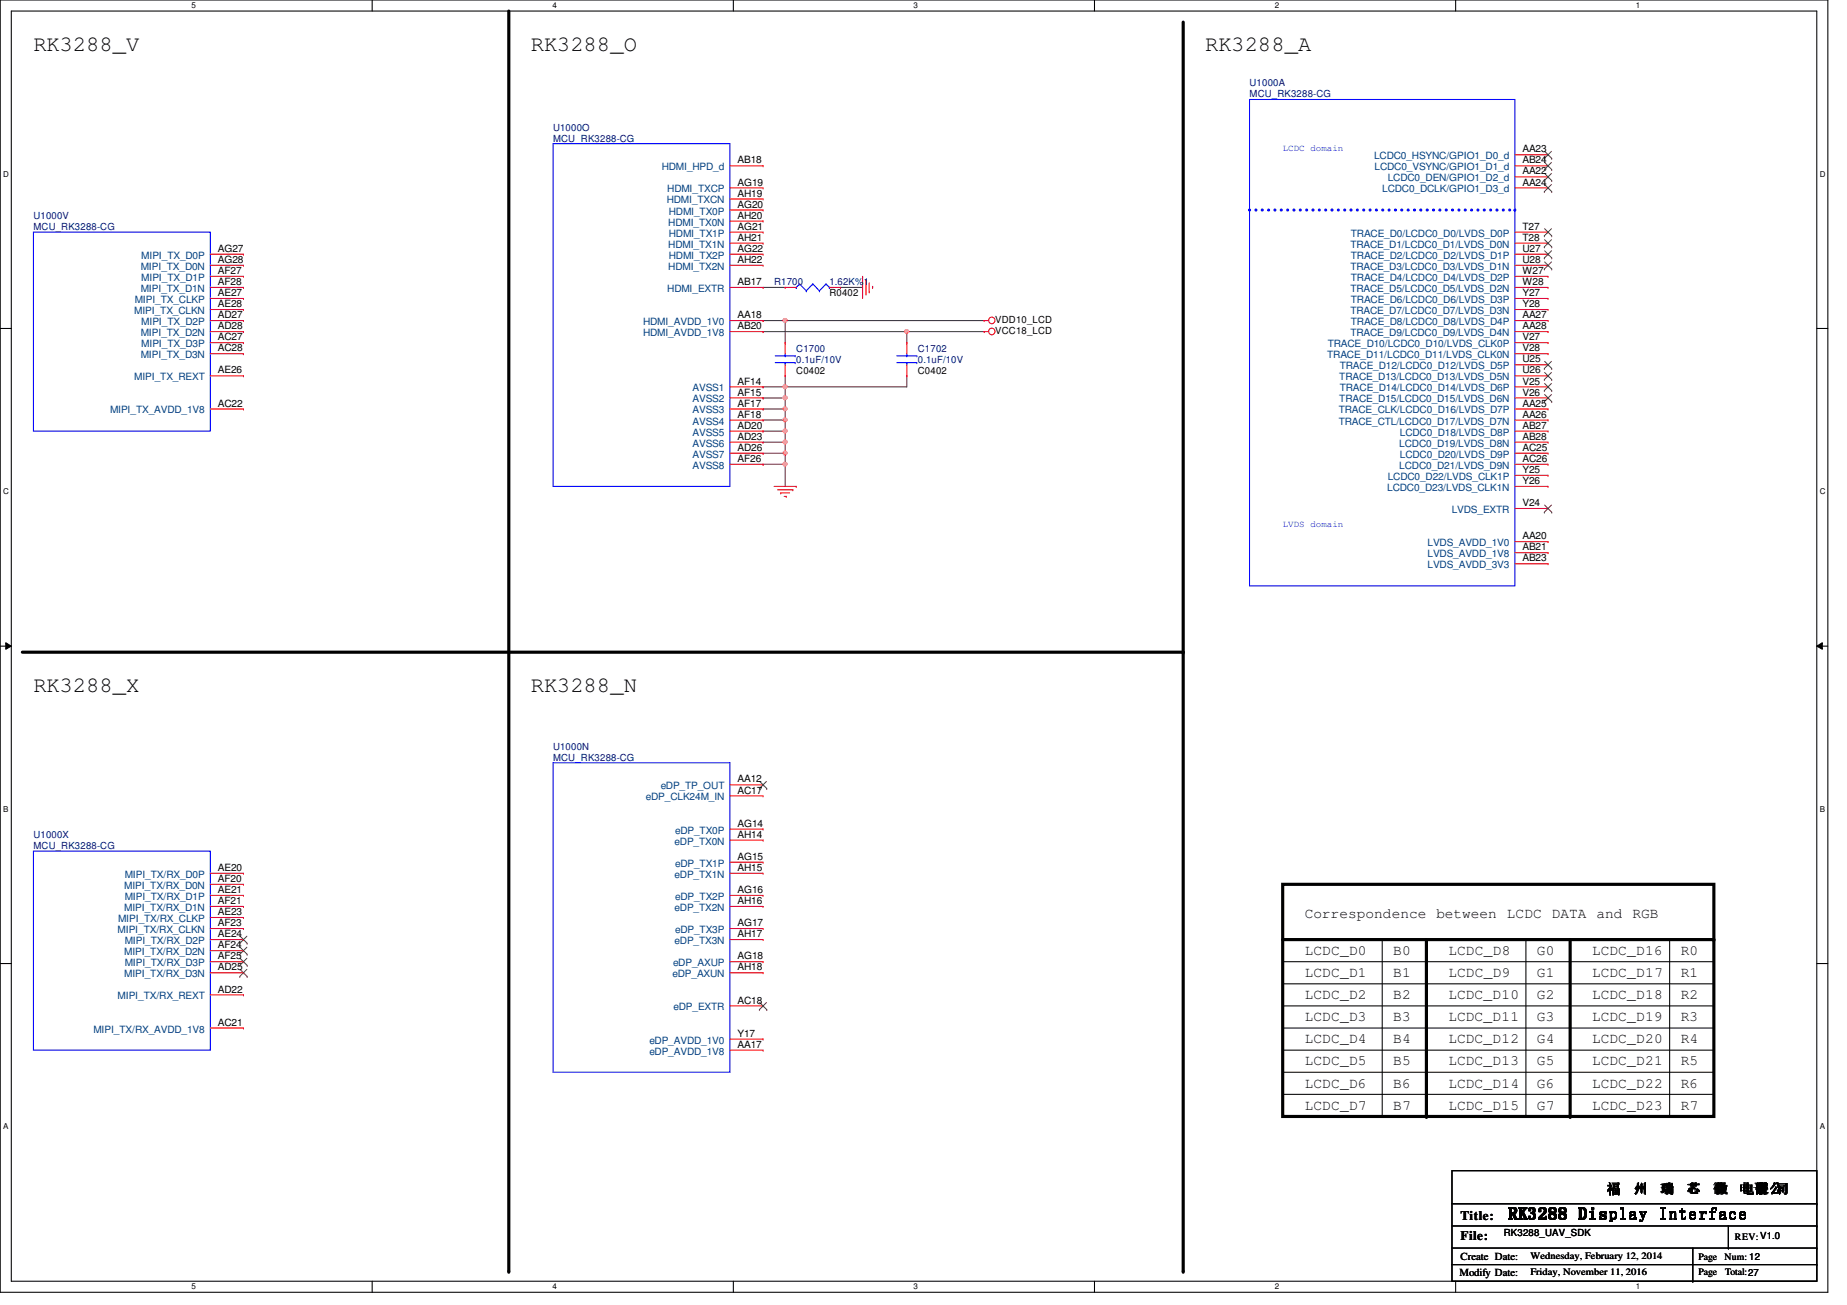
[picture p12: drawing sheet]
<svg xmlns="http://www.w3.org/2000/svg" width="297mm" height="210mm" viewBox="0 0 297 210" stroke-linecap="round" stroke-linejoin="round" font-family="sans-serif">
<path d="M0 0h294v207.9h-294zM1.8 1.8h290.4v204.3h-290.4z" fill="none" stroke="#000" stroke-width=".17"/>
<g fill="#fff">
<path d="M30.8 .2h.7v1.4h-.7z"/>
<path d="M30.8 206.2h.7v1.4h-.7z"/>
</g>
<path d="M59.9 0v1.8M59.9 206.1v1.8" fill="none" stroke="#000" stroke-width=".17"/>
<g fill="#fff">
<path d="M88.9 .2h.6v1.4h-.6z"/>
<path d="M88.9 206.2h.6v1.4h-.6z"/>
</g>
<path d="M117.9 0v1.8M117.9 206.1v1.8" fill="none" stroke="#000" stroke-width=".17"/>
<g fill="#fff">
<path d="M146.9 .2h.7v1.4h-.7z"/>
<path d="M146.9 206.2h.7v1.4h-.7z"/>
</g>
<path d="M176 0v1.8M176 206.1v1.8" fill="none" stroke="#000" stroke-width=".17"/>
<g fill="#fff">
<path d="M205 .2h.7v1.4h-.7z"/>
<path d="M205 206.2h.7v1.4h-.7z"/>
</g>
<path d="M234.1 0v1.8M234.1 206.1v1.8" fill="none" stroke="#000" stroke-width=".17"/>
<g fill="#fff">
<path d="M263.1 .2h.7v1.4h-.7z"/>
<path d="M263.1 206.2h.7v1.4h-.7z"/>
<path d="M.5 27.3h.9v1.4h-.9z"/>
<path d="M292.6 27.3h.9v1.4h-.9z"/>
<path d="M.5 78.4h.9v1.4h-.9z"/>
<path d="M292.6 78.4h.9v1.4h-.9z"/>
</g>
<path d="M0 52.8h1.8M292.2 52.8h1.8" fill="none" stroke="#000" stroke-width=".17"/>
<g fill="#fff">
<path d="M.5 129.5h.8v1.4h-.8z"/>
<path d="M292.6 129.5h.9v1.4h-.9z"/>
</g>
<path d="M0 103.9h1.8M292.2 103.9h1.8" fill="none" stroke="#000" stroke-width=".17"/>
<path d="M.9 103.4l.9 .5-.9 .5zM292.2 103.9l.9-.5v1z" fill="#000"/>
<path d="M.9 103.4l.9 .5-.9 .5zM292.2 103.9l.9-.5v1z" fill="none" stroke="#000" stroke-width=".16"/>
<g fill="#fff">
<path d="M.5 180.5h.8v1.4h-.8z"/>
<path d="M292.6 180.5h.9v1.4h-.9z"/>
</g>
<g fill="none" stroke="#000" stroke-width=".17">
<path d="M0 155h1.8M206.3 154.7h69.3M206.3 158.2h69.3M222.3 151.1v28.5M245.4 151.1v28.5M268.5 151.1v28.5M275.6 154.7h.1M275.6 158.2h.1M292.2 155h1.8M206.3 161.8h69.3M206.3 168.9h69.3M206.3 165.4h69.3"/>
<path d="M206.3 176h69.3M206.3 172.5h69.3M222.3 179.6h.1M245.4 179.6h.1M268.5 179.6h.1M275.6 161.8h.1M275.6 168.9h.1M275.6 165.4h.1M275.6 176h.1M275.6 172.5h.1"/>
</g>
<path d="M81.8 1.8v202.7M190.3 3.6v200.9M3.6 104.9h186.7M206.3 142.2h69.3v37.4h-69.3zM206.3 151.1h69.3M229.4 151.1v28.5M252.5 151.1v28.5" fill="none" stroke="#000" stroke-width=".51"/>
<g fill="#000">
<circle cx="190.3" cy="104.9" r=".25"/>
<circle cx="275.6" cy="151.1" r=".25"/>
<circle cx="229.4" cy="179.6" r=".25"/>
<circle cx="252.5" cy="179.6" r=".25"/>
<circle cx="81.8" cy="204.5" r=".25"/>
<circle cx="190.3" cy="204.5" r=".25"/>
</g>
<path d="M122.7 46.2h.1M122.7 46.2h3.6M135.2 46.2h.1M135.2 46.2h3.5M122.7 62.2h.1M122.7 64h.1M122.7 62.2h3.6M122.7 64h3.6M126.3 62.2h.1M126.3 64h.1M126.3 62.2v3.6" fill="none" stroke="#800040" stroke-width=".17"/>
<circle cx="126.3" cy="64" r=".32" fill="#f0f"/>
<circle cx="126.3" cy="64" r=".32" fill="none" stroke="#f0f" stroke-width=".17"/>
<path d="M126.3 65.8h.1M126.3 65.8v1.8" fill="none" stroke="#800040" stroke-width=".17"/>
<circle cx="126.3" cy="67.5" r=".32" fill="#f0f"/>
<circle cx="126.3" cy="67.5" r=".32" fill="none" stroke="#f0f" stroke-width=".17"/>
<circle cx="126.3" cy="65.8" r=".32" fill="#f0f"/>
<circle cx="126.3" cy="65.8" r=".32" fill="none" stroke="#f0f" stroke-width=".17"/>
<path d="M122.7 65.8h.1M122.7 67.6h.1M122.7 65.8h3.6M122.7 67.6h3.6M126.3 67.6h.1M126.3 69.3h.1M126.3 71.1h.1M126.3 67.6v5.3" fill="none" stroke="#800040" stroke-width=".17"/>
<circle cx="126.3" cy="72.9" r=".32" fill="#f0f"/>
<circle cx="126.3" cy="72.9" r=".32" fill="none" stroke="#f0f" stroke-width=".17"/>
<path d="M122.7 71.1h.1M122.7 71.1h3.6" fill="none" stroke="#800040" stroke-width=".17"/>
<circle cx="126.3" cy="71.1" r=".32" fill="#f0f"/>
<circle cx="126.3" cy="71.1" r=".32" fill="none" stroke="#f0f" stroke-width=".17"/>
<path d="M122.7 72.9h.1M122.7 74.7h.1M122.7 72.9h3.6M122.7 74.7h3.6M126.3 72.9h.1M126.3 74.7h.1M126.3 72.9v5.3" fill="none" stroke="#800040" stroke-width=".17"/>
<circle cx="126.3" cy="74.6" r=".32" fill="#f0f"/>
<circle cx="126.3" cy="74.6" r=".32" fill="none" stroke="#f0f" stroke-width=".17"/>
<path d="M122.7 53.3h.1M122.7 53.3h35.6M145.8 53.3h.1" fill="none" stroke="#800040" stroke-width=".17"/>
<circle cx="145.8" cy="53.3" r=".32" fill="#f0f"/>
<circle cx="145.8" cy="53.3" r=".32" fill="none" stroke="#f0f" stroke-width=".17"/>
<path d="M122.7 51.6h.1M122.7 51.6h3.6M122.7 69.3h.1M122.7 69.3h3.6" fill="none" stroke="#800040" stroke-width=".17"/>
<circle cx="126.3" cy="69.3" r=".32" fill="#f0f"/>
<circle cx="126.3" cy="69.3" r=".32" fill="none" stroke="#f0f" stroke-width=".17"/>
<path d="M126.3 51.6h.1M126.3 51.6v3.5M126.3 60.5h.1M126.3 60.5v1.7M145.8 60.5h.1M145.8 60.5v1.7" fill="none" stroke="#800040" stroke-width=".17"/>
<circle cx="126.3" cy="51.5" r=".32" fill="#f0f"/>
<circle cx="126.3" cy="51.5" r=".32" fill="none" stroke="#f0f" stroke-width=".17"/>
<path d="M126.3 62.2h.1M126.3 62.2h19.5" fill="none" stroke="#800040" stroke-width=".17"/>
<circle cx="126.3" cy="62.2" r=".32" fill="#f0f"/>
<circle cx="126.3" cy="62.2" r=".32" fill="none" stroke="#f0f" stroke-width=".17"/>
<path d="M126.3 51.6h.1M126.3 51.6h32M145.8 53.3h.1M145.8 53.3v1.8" fill="none" stroke="#800040" stroke-width=".17"/>
<g fill="none" stroke="#f00" stroke-width=".17">
<path d="M138.7 44.4h.1M138.7 44.4v3.6M139.3 45h.1M139.3 45v2.5M139.8 46.9h.1M139.8 45.5v1.4M140.3 46.1h.1M140.3 46.1v.3M158.3 51.6h.1M158.3 53.3h.1M158.3 51.6h.7M158.3 53.3h.7"/>
<path d="M124.5 78.2h3.6M125 78.8h2.5M125.6 79.3h.1M125.6 79.3h1.4M126.1 79.8h.3M126.4 79.8h.1M127.5 78.8h.1M128.1 78.2h.1M117.4 126.2h5.3M117.4 128h5.3M117.4 138.7h5.3M117.4 135.1h5.3"/>
<path d="M117.4 133.3h5.3M122.7 126.2h.1M122.7 128h.1M122.7 138.7h.1M122.7 135.1h.1M122.7 133.3h.1M33.8 142.2h5.4M33.8 140.5h5.4M33.8 145.8h5.4M33.8 144h5.4M33.8 149.4h5.4M33.8 147.6h5.4"/>
<path d="M33.8 152.9h5.4M33.8 151.1h5.4M33.8 156.5h5.4M33.8 154.7h5.4M39.2 142.2h.1M39.2 140.5h.1M39.2 145.8h.1M39.2 144h.1M39.2 149.4h.1M39.2 147.6h.1M39.2 152.9h.1M39.2 151.1h.1"/>
<path d="M39.2 156.5h.1M39.2 154.7h.1M117.4 140.5h5.3M117.4 145.8h5.3M117.4 144h5.3M117.4 149.4h5.3M117.4 151.1h5.3M117.4 156.5h5.3M117.4 154.7h5.3M122.7 156.5h.1M122.7 154.7h.1M122.7 151.1h.1"/>
<path d="M122.7 149.4h.1M122.7 145.8h.1M122.7 144h.1M122.7 140.5h.1M33.8 160h5.4M33.8 165.4h5.4M39.2 160h.1M39.2 165.4h.1M117.4 161.8h5.3M117.4 167.1h5.3M117.4 168.9h5.3M122.7 161.8h.1"/>
<path d="M122.7 167.1h.1M122.7 168.9h.1"/>
<circle cx="159.5" cy="51.5" r=".52"/>
<circle cx="159.5" cy="53.3" r=".52"/>
</g>
<g fill="none" stroke="#000" stroke-width=".17">
<path d="M233.5 188.3h58.7v17.8h-58.7zM233.5 193.6h58.7M233.5 197.2h58.7M278 197.2v3.5M292.2 193.6h.1M292.2 197.2h.1M233.5 200.7h58.7M233.5 203.4h58.7M272.2 206.1h.1M272.2 200.7v5.4M278 200.7h.1M292.2 200.7h.1"/>
<path d="M292.2 203.4h.1"/>
</g>
<path d="M201 16h42.6v78.2h-42.6zM5.4 136.9h28.4v32h-28.4zM88.9 122.7h28.5v49.8h-28.5z" fill="none" stroke="#00f" stroke-width=".17"/>
<g fill="none" stroke="#804000" stroke-width=".16">
<path d="M122.1 126.8h.1M122.2 125.7l1.1 1.1M123.3 125.7l-1.2 1.1M123.3 126.8h.1M38.6 153.5h.1M38.6 151.7h.1M38.6 157.1h.1M38.6 155.3h.1M38.6 152.4l1.1 1.1M38.6 150.6l1.1 1.1M38.6 155.9l1.1 1.2M38.6 154.1l1.1 1.2"/>
<path d="M39.7 152.4l-1.1 1.1M39.7 150.6l-1.1 1.1M39.7 155.9l-1.1 1.2M39.7 154.1l-1.1 1.2M39.7 153.5h.1M39.7 151.7h.1M39.7 157.1h.1M39.7 155.3h.1M122.1 162.4h.1M122.2 161.2l1.1 1.2M123.3 161.2l-1.2 1.2M123.3 162.4h.1"/>
</g>
<path d="M201 33.8h42.6" fill="none" stroke="#00f" stroke-width=".51" stroke-dasharray="0 1"/>
<circle cx="243.6" cy="33.8" r=".25" fill="#00f" stroke-dasharray="0 1"/>
<g fill="none" stroke="#f00" stroke-width=".17">
<path d="M117.4 30.2h5.3M117.4 26.7h5.3M117.4 37.3h5.3M117.4 39.1h5.3M117.4 33.8h5.3M117.4 35.6h5.3M117.4 32h5.3M122.7 39.1h.1M122.7 33.8h.1M122.7 37.3h.1M122.7 35.6h.1M122.7 32h.1"/>
<path d="M122.7 30.2h.1M122.7 26.7h.1M243.6 30.2h5.4M243.6 28.4h5.4M243.6 24.9h5.4M243.6 26.7h5.4M243.6 37.3h5.4M243.6 39.1h5.4M249 30.2h.1M249 28.4h.1M249 24.9h.1M249 26.7h.1"/>
<path d="M249 37.3h.1M249 39.1h.1M33.8 40.9h5.4M33.8 42.7h5.4M33.8 55.1h5.4M33.8 56.9h5.4M33.8 44.4h5.4M33.8 46.2h5.4M33.8 49.8h5.4M33.8 48h5.4M33.8 51.6h5.4M33.8 53.3h5.4"/>
<path d="M39.2 42.7h.1M39.2 40.9h.1M39.2 46.2h.1M39.2 44.4h.1M39.2 49.8h.1M39.2 48h.1M39.2 53.3h.1M39.2 51.6h.1M39.2 56.9h.1M39.2 55.1h.1M117.4 40.9h5.3M117.4 42.7h5.3"/>
<path d="M117.4 46.2h5.3M117.4 51.6h5.3M117.4 53.3h5.3M122.7 40.9h.1M122.7 42.7h.1M122.7 53.3h.1M122.7 51.6h.1M122.7 46.2h.1M126.3 55.1h.1M126.3 46.2h.1M126.3 46.2h1.8M126.3 55.1v1.8"/>
<path d="M126.3 58.7v1.8M133.4 46.2h1.8M135.2 46.2h.1M145.8 55.1h.1M145.8 55.1v1.8M145.8 58.7v1.8M243.6 40.9h5.4M243.6 42.7h5.4M243.6 55.1h5.4M243.6 56.9h5.4M243.6 44.4h5.4M243.6 46.2h5.4"/>
<path d="M243.6 49.8h5.4M243.6 48h5.4M243.6 51.6h5.4M243.6 53.3h5.4M243.6 58.7h5.4M249 40.9h.1M249 42.7h.1M249 55.1h.1M249 56.9h.1M249 44.4h.1M249 46.2h.1M249 49.8h.1"/>
<path d="M249 48h.1M249 51.6h.1M249 53.3h.1M249 58.7h.1M33.8 60.5h5.4M33.8 65.8h5.4M39.2 60.5h.1M39.2 65.8h.1M117.4 62.2h5.3M117.4 64h5.3M117.4 65.8h5.3M117.4 67.6h5.3"/>
<path d="M117.4 69.3h5.3M117.4 71.1h5.3M117.4 72.9h5.3M117.4 74.7h5.3M122.7 62.2h.1M122.7 64h.1M122.7 65.8h.1M122.7 67.6h.1M122.7 69.3h.1M122.7 71.1h.1M122.7 72.9h.1M122.7 74.7h.1"/>
<path d="M126.3 60.5h.1M145.8 60.5h.1M243.6 60.5h5.4M243.6 62.2h5.4M243.6 64h5.4M243.6 76.5h5.4M243.6 78.2h5.4M243.6 65.8h5.4M243.6 67.6h5.4M243.6 69.3h5.4M243.6 71.1h5.4M243.6 72.9h5.4"/>
<path d="M243.6 74.7h5.4M249 60.5h.1M249 62.2h.1M249 64h.1M249 76.5h.1M249 78.2h.1M249 65.8h.1M249 67.6h.1M249 69.3h.1M249 71.1h.1M249 72.9h.1M249 74.7h.1"/>
<path d="M243.6 88.9h5.4M243.6 90.7h5.4M243.6 87.1h5.4M243.6 81.8h5.4M249 88.9h.1M249 90.7h.1M249 87.1h.1M249 81.8h.1"/>
</g>
<g fill="none" stroke="#804000" stroke-width=".16">
<path d="M248.4 30.8h.1M248.4 29h.1M248.4 25.5h.1M248.4 27.3h.1M248.4 37.9h.1M248.4 39.7h.1M248.4 29.7l1.2 1.1M248.4 27.9l1.2 1.1M248.4 24.3l1.2 1.2M248.4 26.1l1.2 1.2M248.4 36.8l1.2 1.1M248.4 38.6l1.2 1.1"/>
<path d="M249.5 29.7l-1.1 1.1M249.5 27.9l-1.1 1.1M249.5 24.3l-1.1 1.2M249.5 26.1l-1.1 1.2M249.5 36.8l-1.1 1.1M249.5 38.6l-1.1 1.1M249.6 30.8h.1M249.6 29h.1M249.6 25.5h.1M249.6 27.3h.1M249.6 37.9h.1M249.6 39.7h.1"/>
<path d="M248.4 41.5h.1M248.4 43.3h.1M248.4 59.3h.1M248.4 40.3l1.2 1.2M248.4 42.1l1.2 1.2M248.4 58.1l1.2 1.2M248.4 59.9l1.2 1.1M249.5 40.3l-1.1 1.2M249.5 42.1l-1.1 1.2M249.5 58.1l-1.1 1.2M249.5 59.9l-1.1 1.1M249.6 41.5h.1"/>
<path d="M249.6 43.3h.1M249.6 59.3h.1M248.4 61h.1M248.4 62.8h.1M248.4 64.6h.1M248.4 61.7l1.2 1.1M248.4 63.5l1.2 1.1M249.5 61.7l-1.1 1.1M249.5 63.5l-1.1 1.1M249.6 61h.1M249.6 62.8h.1M249.6 64.6h.1"/>
<path d="M248.4 82.4h.1M248.4 81.2l1.2 1.2M249.5 81.2l-1.1 1.2M249.6 82.4h.1"/>
</g>
<g fill="none" stroke="#00f" stroke-width=".17">
<path d="M5.4 37.3h28.4v32h-28.4zM88.9 23.1h28.5v55.1h-28.5zM124.7 58.3h3.2M124.7 57.2h3.2M126.3 57.2h.1M126.3 58.3h.1M126.3 56.9v.3M126.3 58.3v.4M127.9 58.3h.1M127.9 57.2h.1M128.1 46.2h.1M128.6 45.7h.1"/>
<path d="M128.6 45.7l-.5 .5M128.6 45.7l1.1 1.1M129.7 46.8h.1M130.7 45.7h.1M130.7 45.7l-1 1.1M130.7 45.7l1.1 1.1M131.8 46.8h.1M132.8 45.7h.1M132.8 45.7l-1 1.1M132.8 45.7l.6 .5M133.4 46.2h.1M144.2 58.3h3.2"/>
<path d="M144.2 57.2h3.2M145.8 57.2h.1M145.8 58.3h.1M145.8 56.9v.3M145.8 58.3v.4M147.4 58.3h.1M147.4 57.2h.1"/>
</g>
<circle cx="126.3" cy="64" r=".32" fill="#f0f"/>
<circle cx="126.3" cy="64" r=".32" fill="none" stroke="#f0f" stroke-width=".17"/>
<circle cx="126.3" cy="67.5" r=".32" fill="#f0f"/>
<circle cx="126.3" cy="67.5" r=".32" fill="none" stroke="#f0f" stroke-width=".17"/>
<circle cx="126.3" cy="65.8" r=".32" fill="#f0f"/>
<circle cx="126.3" cy="65.8" r=".32" fill="none" stroke="#f0f" stroke-width=".17"/>
<circle cx="126.3" cy="72.9" r=".32" fill="#f0f"/>
<circle cx="126.3" cy="72.9" r=".32" fill="none" stroke="#f0f" stroke-width=".17"/>
<circle cx="126.3" cy="71.1" r=".32" fill="#f0f"/>
<circle cx="126.3" cy="71.1" r=".32" fill="none" stroke="#f0f" stroke-width=".17"/>
<circle cx="126.3" cy="74.6" r=".32" fill="#f0f"/>
<circle cx="126.3" cy="74.6" r=".32" fill="none" stroke="#f0f" stroke-width=".17"/>
<circle cx="145.8" cy="53.3" r=".32" fill="#f0f"/>
<circle cx="145.8" cy="53.3" r=".32" fill="none" stroke="#f0f" stroke-width=".17"/>
<circle cx="126.3" cy="69.3" r=".32" fill="#f0f"/>
<circle cx="126.3" cy="69.3" r=".32" fill="none" stroke="#f0f" stroke-width=".17"/>
<circle cx="126.3" cy="51.5" r=".32" fill="#f0f"/>
<circle cx="126.3" cy="51.5" r=".32" fill="none" stroke="#f0f" stroke-width=".17"/>
<circle cx="126.3" cy="62.2" r=".32" fill="#f0f"/>
<circle cx="126.3" cy="62.2" r=".32" fill="none" stroke="#f0f" stroke-width=".17"/>
<g font-size="3.6">
<text x="5.4" y="8.1">RK3288_V</text>
<text x="85.4" y="8.1">RK3288_O</text>
<text x="193.8" y="8.1">RK3288_A</text>
<text x="5.4" y="111.3">RK3288_X</text>
<text x="85.4" y="111.3">RK3288_N</text>
</g>
<text font-size="2.8" x="242.5" y="196.1">RK3288 Display Interface</text>
<g font-size="2.3">
<text x="209.8" y="147.7">Correspondence between LCDC DATA and RGB</text>
<text x="209.8" y="153.6">LCDC_D0</text>
<text x="224.1" y="153.6">B0</text>
<text x="233" y="153.6">LCDC_D8</text>
<text x="247.2" y="153.6">G0</text>
<text x="256.1" y="153.6">LCDC_D16</text>
<text x="270.3" y="153.6">R0</text>
<text x="209.8" y="157.1">LCDC_D1</text>
<text x="209.8" y="160.7">LCDC_D2</text>
<text x="224.1" y="157.1">B1</text>
<text x="224.1" y="160.7">B2</text>
<text x="233" y="157.1">LCDC_D9</text>
<text x="233" y="160.7">LCDC_D10</text>
<text x="247.2" y="157.1">G1</text>
<text x="247.2" y="160.7">G2</text>
<text x="256.1" y="157.1">LCDC_D17</text>
<text x="256.1" y="160.7">LCDC_D18</text>
<text x="270.3" y="157.1">R1</text>
<text x="270.3" y="160.7">R2</text>
<text x="209.8" y="164.3">LCDC_D3</text>
<text x="209.8" y="167.8">LCDC_D4</text>
<text x="224.1" y="164.3">B3</text>
<text x="224.1" y="167.8">B4</text>
<text x="233" y="164.3">LCDC_D11</text>
<text x="233" y="167.8">LCDC_D12</text>
<text x="247.2" y="164.3">G3</text>
<text x="247.2" y="167.8">G4</text>
<text x="256.1" y="164.3">LCDC_D19</text>
<text x="256.1" y="167.8">LCDC_D20</text>
<text x="270.3" y="164.3">R3</text>
<text x="270.3" y="167.8">R4</text>
<text x="209.8" y="171.4">LCDC_D5</text>
<text x="224.1" y="171.4">B5</text>
<text x="233" y="171.4">LCDC_D13</text>
<text x="247.2" y="171.4">G5</text>
<text x="256.1" y="171.4">LCDC_D21</text>
<text x="270.3" y="171.4">R5</text>
<text x="209.8" y="174.9">LCDC_D6</text>
<text x="209.8" y="178.5">LCDC_D7</text>
<text x="224.1" y="174.9">B6</text>
<text x="224.1" y="178.5">B7</text>
<text x="233" y="174.9">LCDC_D14</text>
<text x="233" y="178.5">LCDC_D15</text>
<text x="247.2" y="174.9">G6</text>
<text x="247.2" y="178.5">G7</text>
<text x="256.1" y="174.9">LCDC_D22</text>
<text x="256.1" y="178.5">LCDC_D23</text>
<text x="270.3" y="174.9">R6</text>
<text x="270.3" y="178.5">R7</text>
</g>
<g font-size="2.1">
<text x="258.4" y="192">福</text>
<text x="262.7" y="191.9">州</text>
<text x="266.9" y="191.9">瑞</text>
<text x="271.2" y="191.9">芯</text>
<text x="275.4" y="191.9">微</text>
<text x="279.6" y="191.9">电子</text>
<text x="280.1" y="191.9">电有</text>
<text x="280.1" y="191.9">电子 司</text>
<text x="282.2" y="191.9">子</text>
<text x="282.3" y="191.9">有 司</text>
<text x="282.4" y="191.9">限公</text>
<text x="234.9" y="196.3">Title:</text>
<text x="234.9" y="199.5">File:</text>
</g>
<g font-size="1.7">
<text x="234.9" y="202.6">Create Date:</text>
<text x="234.7" y="205.3">Modify Date:</text>
</g>
<g font-size="1.6" fill="#000080">
<text x="201" y="13.9">U1000A</text>
<text x="201" y="15.7">MCU_RK3288-CG</text>
<text x="88.9" y="21">U1000O</text>
<text x="88.9" y="22.8">MCU_RK3288-CG</text>
<text x="5.4" y="35.2">U1000V</text>
<text x="5.4" y="37">MCU_RK3288-CG</text>
<text x="124.5" y="45.9">R1700</text>
<text x="133.4" y="45.9">1.62K%1</text>
<text x="128.1" y="56.6">C1700</text>
<text x="128.1" y="58.3">0.1uF/10V</text>
<text x="147.6" y="56.6">C1702</text>
<text x="147.6" y="58.3">0.1uF/10V</text>
<text x="88.9" y="120.6">U1000N</text>
<text x="88.9" y="122.3">MCU_RK3288-CG</text>
<text x="5.4" y="134.8">U1000X</text>
<text x="5.4" y="136.6">MCU_RK3288-CG</text>
</g>
<g font-size="1.6" fill="#004080">
<text x="106.4" y="27.4">HDMI_HPD_d</text>
<text x="221" y="25.6">LCDC0_HSYNC/GPIO1_D0_d</text>
<text x="221.1" y="27.4">LCDC0_VSYNC/GPIO1_D1_d</text>
<text x="223.2" y="29.2">LCDC0_DEN/GPIO1_D2_d</text>
<text x="107.2" y="32.7">HDMI_TXCN</text>
<text x="107.3" y="30.9">HDMI_TXCP</text>
<text x="107.6" y="34.5">HDMI_TX0P</text>
<text x="222.3" y="30.9">LCDC0_DCLK/GPIO1_D3_d</text>
<text x="22.7" y="41.6">MIPI_TX_D0P</text>
<text x="107.5" y="39.8">HDMI_TX1N</text>
<text x="107.5" y="36.3">HDMI_TX0N</text>
<text x="107.6" y="41.6">HDMI_TX2P</text>
<text x="107.6" y="38.1">HDMI_TX1P</text>
<text x="217.2" y="39.8">TRACE_D1/LCDC0_D1/LVDS_D0N</text>
<text x="217.3" y="38.1">TRACE_D0/LCDC0_D0/LVDS_D0P</text>
<text x="217.3" y="41.6">TRACE_D2/LCDC0_D2/LVDS_D1P</text>
<text x="22.6" y="43.4">MIPI_TX_D0N</text>
<text x="22.6" y="46.9">MIPI_TX_D1N</text>
<text x="22.7" y="45.2">MIPI_TX_D1P</text>
<text x="107.3" y="46.9">HDMI_EXTR</text>
<text x="107.5" y="43.4">HDMI_TX2N</text>
<text x="217.2" y="43.4">TRACE_D3/LCDC0_D3/LVDS_D1N</text>
<text x="217.2" y="46.9">TRACE_D5/LCDC0_D5/LVDS_D2N</text>
<text x="217.3" y="45.2">TRACE_D4/LCDC0_D4/LVDS_D2P</text>
<text x="21.6" y="50.5">MIPI_TX_CLKN</text>
<text x="21.7" y="48.7">MIPI_TX_CLKP</text>
<text x="22.7" y="52.3">MIPI_TX_D2P</text>
<text x="103.4" y="52.3">HDMI_AVDD_1V0</text>
<text x="217.2" y="50.5">TRACE_D7/LCDC0_D7/LVDS_D3N</text>
<text x="217.3" y="48.7">TRACE_D6/LCDC0_D6/LVDS_D3P</text>
<text x="217.3" y="52.3">TRACE_D8/LCDC0_D8/LVDS_D4P</text>
<text x="22.6" y="54.1">MIPI_TX_D2N</text>
<text x="22.6" y="57.6">MIPI_TX_D3N</text>
<text x="22.7" y="55.8">MIPI_TX_D3P</text>
<text x="103.4" y="54.1">HDMI_AVDD_1V8</text>
<text x="213.4" y="57.6">TRACE_D11/LCDC0_D11/LVDS_CLK0N</text>
<text x="213.5" y="55.8">TRACE_D10/LCDC0_D10/LVDS_CLK0P</text>
<text x="215.5" y="59.4">TRACE_D12/LCDC0_D12/LVDS_D5P</text>
<text x="217.2" y="54.1">TRACE_D9/LCDC0_D9/LVDS_D4N</text>
<text x="21.6" y="61.2">MIPI_TX_REXT</text>
<text x="111.4" y="62.9">AVSS1</text>
<text x="111.4" y="64.7">AVSS2</text>
<text x="215.4" y="61.2">TRACE_D13/LCDC0_D13/LVDS_D5N</text>
<text x="215.4" y="64.7">TRACE_D15/LCDC0_D15/LVDS_D6N</text>
<text x="215.5" y="62.9">TRACE_D14/LCDC0_D14/LVDS_D6P</text>
<text x="17.7" y="66.5">MIPI_TX_AVDD_1V8</text>
<text x="111.4" y="66.5">AVSS3</text>
<text x="111.4" y="68.3">AVSS4</text>
<text x="111.4" y="70.1">AVSS5</text>
<text x="111.4" y="71.8">AVSS6</text>
<text x="215.3" y="66.5">TRACE_CLK/LCDC0_D16/LVDS_D7P</text>
<text x="215.3" y="68.3">TRACE_CTL/LCDC0_D17/LVDS_D7N</text>
<text x="225" y="71.8">LCDC0_D19/LVDS_D8N</text>
<text x="225.1" y="70.1">LCDC0_D18/LVDS_D8P</text>
<text x="111.4" y="73.6">AVSS7</text>
<text x="111.4" y="75.4">AVSS8</text>
<text x="223.2" y="77.2">LCDC0_D22/LVDS_CLK1P</text>
<text x="225" y="75.4">LCDC0_D21/LVDS_D9N</text>
<text x="225.1" y="73.6">LCDC0_D20/LVDS_D9P</text>
<text x="223.1" y="79">LCDC0_D23/LVDS_CLK1N</text>
<text x="233.5" y="82.5">LVDS_EXTR</text>
<text x="229.6" y="89.6">LVDS_AVDD_1V8</text>
<text x="229.6" y="87.8">LVDS_AVDD_1V0</text>
<text x="229.6" y="91.4">LVDS_AVDD_3V3</text>
<text x="103.9" y="128.7">eDP_CLK24M_IN</text>
<text x="106.3" y="127">eDP_TP_OUT</text>
<text x="108.5" y="135.8">eDP_TX0N</text>
<text x="108.6" y="134.1">eDP_TX0P</text>
<text x="20" y="143">MIPI_TX/RX_D0N</text>
<text x="20.1" y="141.2">MIPI_TX/RX_D0P</text>
<text x="108.5" y="141.2">eDP_TX1N</text>
<text x="108.6" y="139.4">eDP_TX1P</text>
<text x="19" y="148.3">MIPI_TX/RX_CLKP</text>
<text x="20" y="146.5">MIPI_TX/RX_D1N</text>
<text x="20.1" y="144.7">MIPI_TX/RX_D1P</text>
<text x="108.5" y="146.5">eDP_TX2N</text>
<text x="108.6" y="144.7">eDP_TX2P</text>
<text x="18.9" y="150.1">MIPI_TX/RX_CLKN</text>
<text x="20" y="153.6">MIPI_TX/RX_D2N</text>
<text x="20.1" y="151.8">MIPI_TX/RX_D2P</text>
<text x="20.1" y="155.4">MIPI_TX/RX_D3P</text>
<text x="108.2" y="155.4">eDP_AXUP</text>
<text x="108.5" y="151.8">eDP_TX3N</text>
<text x="108.6" y="150.1">eDP_TX3P</text>
<text x="18.9" y="160.7">MIPI_TX/RX_REXT</text>
<text x="20" y="157.2">MIPI_TX/RX_D3N</text>
<text x="108.2" y="157.2">eDP_AXUN</text>
<text x="15" y="166.1">MIPI_TX/RX_AVDD_1V8</text>
<text x="104.4" y="167.9">eDP_AVDD_1V0</text>
<text x="108.3" y="162.5">eDP_EXTR</text>
<text x="104.4" y="169.6">eDP_AVDD_1V8</text>
</g>
<g font-size="1.6">
<text x="118.6" y="29.8">AG19</text>
<text x="118.6" y="26.3">AB18</text>
<text x="244.9" y="29.8">AA24</text>
<text x="244.9" y="28.1">AA22</text>
<text x="244.9" y="24.5">AA23</text>
<text x="244.9" y="26.3">AB24</text>
<text x="118.6" y="33.4">AG20</text>
<text x="118.6" y="35.2">AH20</text>
<text x="118.6" y="31.6">AH19</text>
<text x="35" y="40.5">AG27</text>
<text x="118.6" y="40.5">AG22</text>
<text x="118.6" y="38.7">AH21</text>
<text x="118.6" y="37">AG21</text>
<text x="244.9" y="37">T27</text>
<text x="244.9" y="38.7">T28</text>
<text x="244.9" y="40.5">U27</text>
<text x="35" y="42.3">AG28</text>
<text x="35" y="45.8">AF28</text>
<text x="35" y="44.1">AF27</text>
<text x="35" y="47.6">AE27</text>
<text x="118.6" y="42.3">AH22</text>
<text x="118.6" y="45.8">AB17</text>
<text x="133.4" y="47.7">R0402</text>
<text x="244.9" y="42.3">U28</text>
<text x="244.9" y="44.1">W27</text>
<text x="244.9" y="45.8">W28</text>
<text x="244.9" y="47.6">Y27</text>
<text x="35" y="49.4">AE28</text>
<text x="35" y="53">AD28</text>
<text x="35" y="51.2">AD27</text>
<text x="118.6" y="53">AB20</text>
<text x="118.6" y="51.2">AA18</text>
<text x="160.1" y="51.9">VDD10_LCD</text>
<text x="160.1" y="53.7">VCC18_LCD</text>
<text x="244.9" y="49.4">Y28</text>
<text x="244.9" y="51.2">AA27</text>
<text x="244.9" y="53">AA28</text>
<text x="35" y="56.5">AC28</text>
<text x="35" y="54.7">AC27</text>
<text x="244.9" y="54.7">V27</text>
<text x="244.9" y="56.5">V28</text>
<text x="244.9" y="58.3">U25</text>
<text x="35" y="60.1">AE26</text>
<text x="35" y="65.4">AC22</text>
<text x="118.6" y="61.8">AF14</text>
<text x="118.6" y="63.6">AF15</text>
<text x="118.6" y="65.4">AF17</text>
<text x="128.1" y="60.1">C0402</text>
<text x="147.6" y="60.1">C0402</text>
<text x="244.9" y="60.1">U26</text>
<text x="244.9" y="61.8">V25</text>
<text x="244.9" y="63.6">V26</text>
<text x="244.9" y="65.4">AA25</text>
<text x="118.6" y="67.2">AF18</text>
<text x="118.6" y="69">AD20</text>
<text x="118.6" y="70.7">AD23</text>
<text x="244.9" y="67.2">AA26</text>
<text x="244.9" y="69">AB27</text>
<text x="244.9" y="70.7">AB28</text>
<text x="118.6" y="72.5">AD26</text>
<text x="118.6" y="74.3">AF26</text>
<text x="244.9" y="76.1">Y25</text>
<text x="244.9" y="77.9">Y26</text>
<text x="244.9" y="72.5">AC25</text>
<text x="244.9" y="74.3">AC26</text>
<text x="244.9" y="81.4">V24</text>
<text x="244.9" y="88.5">AB21</text>
<text x="244.9" y="86.7">AA20</text>
<text x="244.9" y="90.3">AB23</text>
<text x="118.6" y="125.9">AA12</text>
<text x="118.6" y="127.6">AC17</text>
<text x="118.6" y="134.7">AH14</text>
<text x="118.6" y="133">AG14</text>
<text x="35" y="141.9">AF20</text>
<text x="35" y="140.1">AE20</text>
<text x="35" y="143.6">AE21</text>
<text x="118.6" y="143.6">AG16</text>
<text x="118.6" y="140.1">AH15</text>
<text x="118.6" y="138.3">AG15</text>
<text x="35" y="145.4">AF21</text>
<text x="35" y="149">AF23</text>
<text x="35" y="147.2">AE23</text>
<text x="118.6" y="149">AG17</text>
<text x="118.6" y="145.4">AH16</text>
<text x="35" y="152.5">AF24</text>
<text x="35" y="150.7">AE24</text>
<text x="35" y="154.3">AF25</text>
<text x="118.6" y="154.3">AG18</text>
<text x="118.6" y="150.7">AH17</text>
<text x="35" y="156.1">AD25</text>
<text x="35" y="159.6">AD22</text>
<text x="118.6" y="156.1">AH18</text>
<text x="118.6" y="161.4">AC18</text>
<text x="35" y="165">AC21</text>
<text x="118.6" y="166.8">Y17</text>
<text x="118.6" y="168.5">AA17</text>
<text x="241.8" y="198.8">RK3288_UAV_SDK</text>
<text x="246.1" y="202.5">Wednesday, February 12, 2014</text>
<text x="273.1" y="202.6">Page</text>
<text x="277.4" y="202.6">Num: 12</text>
<text x="279" y="199.5">REV: V1.0</text>
<text x="246.1" y="205.1">Friday, November 11, 2016</text>
<text x="273.1" y="205.1">Page</text>
<text x="277.4" y="205.1">Total:27</text>
</g>
<g font-size="1.5" fill="#00f">
<text x="206.3" y="24.3">LCDC domain</text>
<text x="206.3" y="84.8">LVDS domain</text>
</g>
<g font-size="1.3">
<text x="30.8" y="1.3">5</text>
<text x="88.9" y="1.3">4</text>
<text x="146.9" y="1.3">3</text>
<text x="205" y="1.3">2</text>
<text x="263.1" y="1.3">1</text>
<text x=".5" y="28.4">D</text>
<text x="292.6" y="28.4">D</text>
<text x=".5" y="79.5">C</text>
<text x="292.6" y="79.5">C</text>
<text x=".5" y="130.6">B</text>
<text x="292.6" y="130.6">B</text>
<text x=".5" y="181.7">A</text>
<text x="292.6" y="181.7">A</text>
<text x="30.8" y="207.4">5</text>
<text x="88.9" y="207.4">4</text>
<text x="146.9" y="207.4">3</text>
<text x="205" y="207.4">2</text>
<text x="263.1" y="207.4">1</text>
</g>
</svg>
